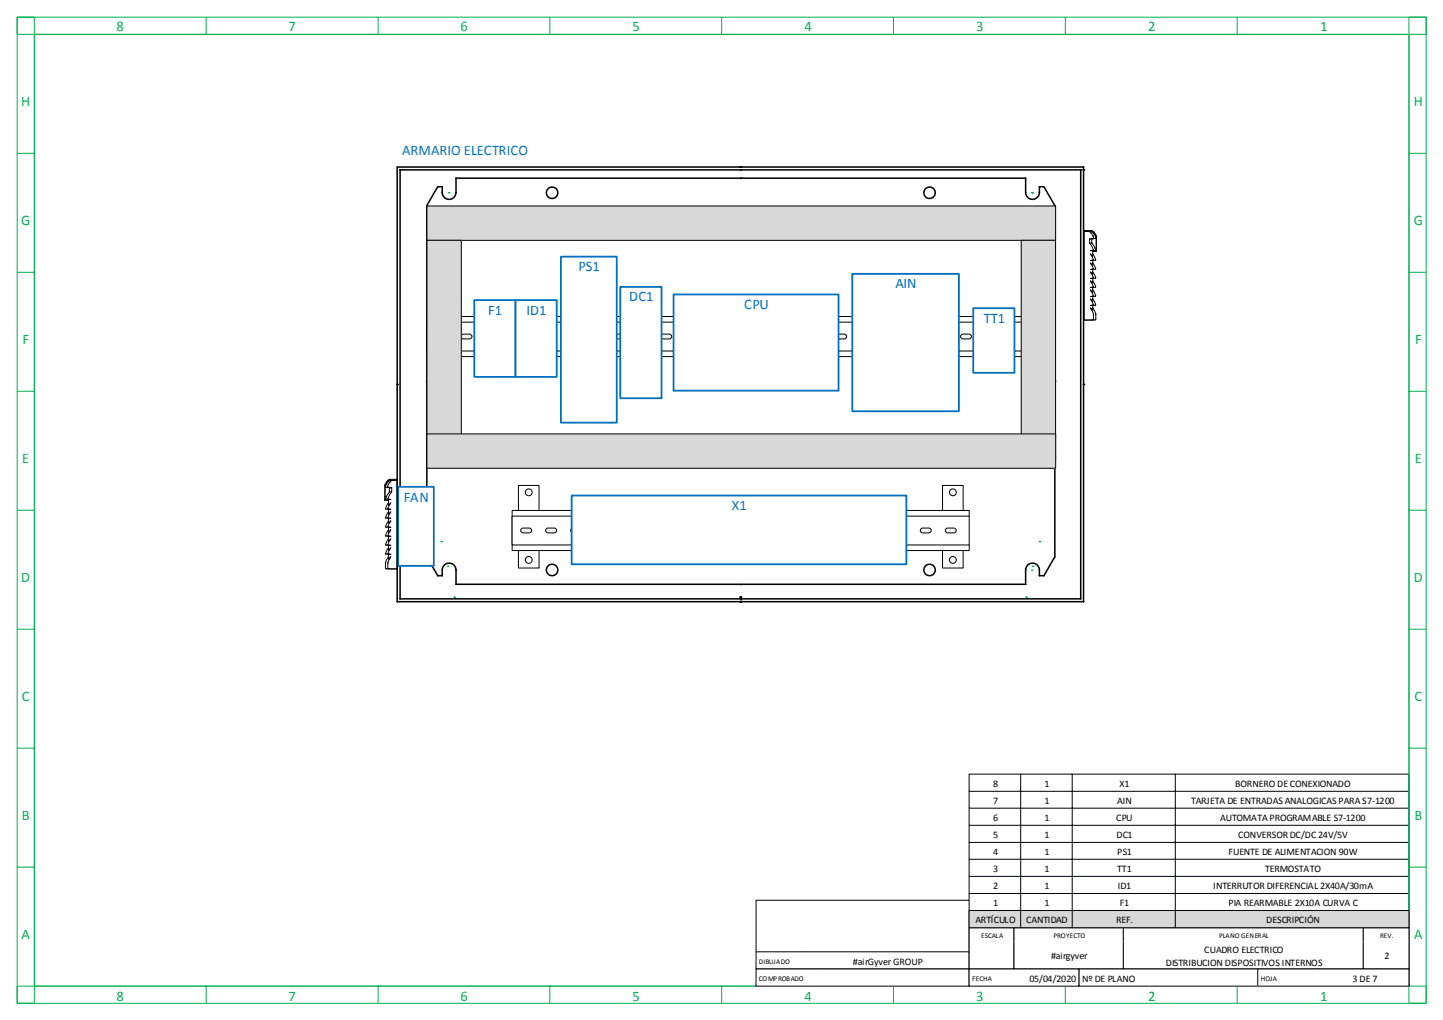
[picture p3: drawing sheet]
<svg xmlns="http://www.w3.org/2000/svg" width="420mm" height="297mm" viewBox="0 0 420 297" stroke-linecap="round" stroke-linejoin="round" font-family="sans-serif">
<path d="M282 260h128v5h-128zM297 260v5M312 260v5M342 260v5" fill="none" stroke="#000" stroke-width=".29"/>
<path d="M282 255h128v5h-128z" fill-rule="evenodd" fill="#fff"/>
<path d="M282 255h128v5h-128zM297 255v5M312 255v5M342 255v5" fill="none" stroke="#000" stroke-width=".29"/>
<path d="M282 250.1h128v5h-128z" fill-rule="evenodd" fill="#fff"/>
<path d="M282 250.1h128v5h-128zM297 250.1v5M312 250.1v5M342 250.1v5" fill="none" stroke="#000" stroke-width=".29"/>
<path d="M282 245.1h128v5h-128z" fill-rule="evenodd" fill="#fff"/>
<path d="M282 245.1h128v5h-128zM297 245.1v5M312 245.1v5M342 245.1v5" fill="none" stroke="#000" stroke-width=".29"/>
<path d="M282 240.2h128v5h-128z" fill-rule="evenodd" fill="#fff"/>
<path d="M282 240.2h128v5h-128zM297 240.2v5M312 240.2v5M342 240.2v5" fill="none" stroke="#000" stroke-width=".29"/>
<path d="M282 235.2h128v5h-128z" fill-rule="evenodd" fill="#fff"/>
<path d="M282 235.2h128v5h-128zM297 235.2v5M312 235.2v5M342 235.2v5" fill="none" stroke="#000" stroke-width=".29"/>
<path d="M282 230.2h128v5h-128z" fill-rule="evenodd" fill="#fff"/>
<path d="M282 230.2h128v5h-128zM297 230.2v5M312 230.2v5M342 230.2v5" fill="none" stroke="#000" stroke-width=".29"/>
<path d="M282 225.3h128v5h-128z" fill-rule="evenodd" fill="#fff"/>
<path d="M282 225.3h128v5h-128zM297 225.3v5M312 225.3v5M342 225.3v5" fill="none" stroke="#000" stroke-width=".29"/>
<g fill="none" stroke="#00b050" stroke-width=".29">
<path d="M5 5h5v287h-5zM5 5h410v5h-410zM10 10h400v277h-400zM60 5v5M110 5v5M160 5v5M210 5v5M260 5v5M310 5v5M360 5v5M410 5h5v287h-5zM5 44.6h5"/>
<path d="M410 44.6h5M5 79.3h5M410 79.3h5M5 113.9h5M410 113.9h5M5 148.5h5M410 148.5h5M5 183.1h5M410 183.1h5M5 217.7h5M410 217.7h5M5 252.4h5"/>
<path d="M410 252.4h5M5 287h410v5h-410zM60 287v5M110 287v5M160 287v5M210 287v5M260 287v5M310 287v5M360 287v5"/>
</g>
<path d="M220 262h62v15h-62z" fill-rule="evenodd" fill="#fff"/>
<path d="M220 262h62v15h-62z" fill="none" stroke="#000" stroke-width=".29"/>
<path d="M220 277h14.2v5h-14.2z" fill-rule="evenodd" fill="#fff"/>
<path d="M234.2 277h-14.2v5h14.2" fill="none" stroke="#000" stroke-width=".29"/>
<path d="M234.2 277h47.8v5h-47.8z" fill-rule="evenodd" fill="#fff"/>
<path d="M234.2 277h47.8v5h-47.8" fill="none" stroke="#000" stroke-width=".29"/>
<path d="M220 282h19v5h-19z" fill-rule="evenodd" fill="#fff"/>
<path d="M239 282h-19v5h19" fill="none" stroke="#000" stroke-width=".29"/>
<path d="M282 270h13.1v4h-13.1z" fill-rule="evenodd" fill="#fff"/>
<path d="M282 274v-4h13.1v4" fill="none" stroke="#000" stroke-width=".29"/>
<path d="M295.1 270h31.8v4h-31.8z" fill-rule="evenodd" fill="#fff"/>
<path d="M295.1 274v-4h31.8v4" fill="none" stroke="#000" stroke-width=".29"/>
<path d="M326.9 270h69.8v4h-69.8z" fill-rule="evenodd" fill="#fff"/>
<path d="M326.9 274v-4h69.8v4" fill="none" stroke="#000" stroke-width=".29"/>
<path d="M396.7 270h13.3v4h-13.3z" fill-rule="evenodd" fill="#fff"/>
<path d="M396.7 274v-4h13.3v4" fill="none" stroke="#000" stroke-width=".29"/>
<path d="M282 274h13.1v8h-13.1z" fill-rule="evenodd" fill="#fff"/>
<path d="M282 274v8h13.1v-8" fill="none" stroke="#000" stroke-width=".29"/>
<path d="M295.1 274h31.8v8h-31.8z" fill-rule="evenodd" fill="#fff"/>
<path d="M295.1 274v8h31.8v-8" fill="none" stroke="#000" stroke-width=".29"/>
<path d="M326.9 274h69.8v8h-69.8z" fill-rule="evenodd" fill="#fff"/>
<path d="M326.9 274v8h69.8v-8" fill="none" stroke="#000" stroke-width=".29"/>
<path d="M396.7 274h13.3v8h-13.3z" fill-rule="evenodd" fill="#fff"/>
<path d="M396.7 274v8h13.3v-8" fill="none" stroke="#000" stroke-width=".29"/>
<path d="M239 282h43v5h-43z" fill-rule="evenodd" fill="#fff"/>
<path d="M239 282h43v5h-43" fill="none" stroke="#000" stroke-width=".29"/>
<path d="M282 282h16.4v5h-16.4z" fill-rule="evenodd" fill="#fff"/>
<path d="M298.4 282h-16.4v5h16.4" fill="none" stroke="#000" stroke-width=".29"/>
<path d="M298.4 282h15.6v5h-15.6z" fill-rule="evenodd" fill="#fff"/>
<path d="M298.4 282h15.6v5h-15.6" fill="none" stroke="#000" stroke-width=".29"/>
<path d="M314 282h52v5h-52z" fill-rule="evenodd" fill="#fff"/>
<path d="M314 282h52v5h-52z" fill="none" stroke="#000" stroke-width=".29"/>
<path d="M366 282h17.9v5h-17.9z" fill-rule="evenodd" fill="#fff"/>
<path d="M383.9 282h-17.9v5h17.9" fill="none" stroke="#000" stroke-width=".29"/>
<path d="M383.9 282h26.1v5h-26.1z" fill-rule="evenodd" fill="#fff"/>
<path d="M383.9 282h26.1v5h-26.1" fill="none" stroke="#000" stroke-width=".29"/>
<path d="M282 265h128v5h-128z" fill-rule="evenodd" fill="#d8d8d8"/>
<path d="M282 265h128v5h-128zM297 265v5M312 265v5M342 265v5" fill="none" stroke="#000" stroke-width=".29"/>
<path d="M116.4 49.4h198.1v124.9h-198.1z" fill="none" stroke="#000" stroke-width=".44"/>
<circle cx="215.5" cy="175.1" r=".22" fill="#0f0"/>
<path d="M215.5 175.1h.1" fill="none" stroke="#0f0" stroke-width=".44"/>
<circle cx="215.5" cy="48.6" r=".22" fill="#0f0"/>
<path d="M215.5 48.6h.1" fill="none" stroke="#0f0" stroke-width=".44"/>
<circle cx="315.3" cy="111.9" r=".22" fill="#0f0"/>
<path d="M315.3 111.9h.1" fill="none" stroke="#0f0" stroke-width=".44"/>
<circle cx="115.6" cy="111.9" r=".22" fill="#0f0"/>
<path d="M115.6 111.9h.1" fill="none" stroke="#0f0" stroke-width=".44"/>
<circle cx="215.5" cy="170.1" r=".22" fill="#0f0"/>
<path d="M215.5 170.1h.1" fill="none" stroke="#0f0" stroke-width=".44"/>
<circle cx="215.5" cy="51.9" r=".22" fill="#0f0"/>
<path d="M215.5 51.9v.1" fill="none" stroke="#0f0" stroke-width=".44"/>
<circle cx="300.3" cy="166" r=".22" fill="#0f0"/>
<path d="M300.3 166h.1" fill="none" stroke="#0f0" stroke-width=".44"/>
<circle cx="300.3" cy="56.1" r=".22" fill="#0f0"/>
<path d="M300.3 56.1h.1" fill="none" stroke="#0f0" stroke-width=".44"/>
<circle cx="306.8" cy="111" r=".22" fill="#0f0"/>
<path d="M306.8 111v.1" fill="none" stroke="#0f0" stroke-width=".44"/>
<circle cx="124.1" cy="111" r=".22" fill="#0f0"/>
<path d="M124.1 111v.1" fill="none" stroke="#0f0" stroke-width=".44"/>
<circle cx="300.3" cy="56.1" r=".22" fill="#0f0"/>
<path d="M300.3 56.1h.1" fill="none" stroke="#0f0" stroke-width=".44"/>
<circle cx="130.6" cy="56.1" r=".22" fill="#0f0"/>
<path d="M130.6 56.1h.1" fill="none" stroke="#0f0" stroke-width=".44"/>
<circle cx="132.2" cy="173.8" r=".22" fill="#0f0"/>
<path d="M132.2 173.8h.1" fill="none" stroke="#0f0" stroke-width=".44"/>
<circle cx="298.7" cy="173.8" r=".22" fill="#0f0"/>
<path d="M298.7 173.8h.1" fill="none" stroke="#0f0" stroke-width=".44"/>
<circle cx="300.5" cy="164.8" r=".22" fill="#0f0"/>
<path d="M300.5 164.8h.1" fill="none" stroke="#0f0" stroke-width=".44"/>
<circle cx="130.4" cy="164.8" r=".22" fill="#0f0"/>
<path d="M130.4 164.8h.1" fill="none" stroke="#0f0" stroke-width=".44"/>
<circle cx="128.4" cy="157.6" r=".22" fill="#0f0"/>
<path d="M128.4 157.6v.1" fill="none" stroke="#0f0" stroke-width=".44"/>
<circle cx="302.5" cy="157.6" r=".22" fill="#0f0"/>
<path d="M302.5 157.6v.1" fill="none" stroke="#0f0" stroke-width=".44"/>
<circle cx="314.5" cy="49.4" r=".22" fill="#0f0"/>
<path d="M314.5 49.4v.1" fill="none" stroke="#0f0" stroke-width=".44"/>
<circle cx="116.4" cy="49.4" r=".22" fill="#0f0"/>
<path d="M116.4 49.4v.1" fill="none" stroke="#0f0" stroke-width=".44"/>
<circle cx="314.5" cy="49.4" r=".22" fill="#0f0"/>
<path d="M314.5 49.4v.1" fill="none" stroke="#0f0" stroke-width=".44"/>
<circle cx="315.3" cy="49.4" r=".22" fill="#0f0"/>
<path d="M315.3 49.4v.1" fill="none" stroke="#0f0" stroke-width=".44"/>
<g fill="#000">
<circle cx="116.4" cy="49.4" r=".22"/>
<circle cx="215.5" cy="49.4" r=".22"/>
<circle cx="215.5" cy="48.6" r=".22"/>
<circle cx="215.6" cy="51.9" r=".22"/>
<circle cx="314.5" cy="49.4" r=".22"/>
<circle cx="315.3" cy="49.4" r=".22"/>
<circle cx="115.6" cy="111.9" r=".22"/>
<circle cx="124.2" cy="111" r=".22"/>
<circle cx="306.9" cy="111" r=".22"/>
<circle cx="315.3" cy="111.9" r=".22"/>
<circle cx="215.5" cy="173.8" r=".22"/>
<circle cx="215.5" cy="175.1" r=".22"/>
<circle cx="215.5" cy="174.3" r=".22"/>
</g>
<g fill="none" stroke="#000" stroke-width=".44">
<path d="M115.6 48.6h199.7v126.5h-199.7zM116.4 49.4v.1M127.4 54.4h1.3a3.9 3.9 0 0 0 .3 2.7 2 2 0 0 0 2.2 .9 2 2 0 0 0 1.5-2v-4.1h165.7v4.1a2 2 0 0 0 2 2 2 2 0 0 0 2.1-2v-1.6h1.3M127.4 54.4l-3.2 5.4v102.3l3.2 5.4M127.4 54.4h.1M215.5 48.6h.1M215.5 49.4v.1M215.6 51.9h.1M303.8 54.4l3.1 5.4v102.3l-3.1 5.4M303.8 54.4h.1M314.5 49.4v.1M127.4 167.5l1.3 .1a3.9 3.9 0 0 1 .3-2.8 2 2 0 0 1 2.2-.8 2 2 0 0 1 1.5 1.9v4.2h165.7v-4.2a2 2 0 0 1 2-2 2 2 0 0 1 2.1 2v1.7l1.3-.1"/>
<path d="M127.4 167.5v.1M215.5 173.8h.1M215.5 174.3h.1M215.5 175.1h.1M303.8 167.5v.1"/>
<circle cx="160.6" cy="56.1" r="1.66"/>
<circle cx="270.5" cy="56.1" r="1.66"/>
<circle cx="160.6" cy="165.9" r="1.66"/>
<circle cx="270.5" cy="165.9" r="1.66"/>
</g>
<path d="M124.2 59.9h183v10h-183z" fill-rule="evenodd" fill="#d8d8d8"/>
<path d="M124.2 59.9h183v10h-183z" fill="none" stroke="#000" stroke-width=".29"/>
<path d="M124.2 92.1h173.3v11.7h-173.3z" fill-rule="evenodd" fill="#fff"/>
<path d="M124.2 92.1h173.3v11.7h-173.3z" fill="none" stroke="#000" stroke-width=".29"/>
<path d="M124.2 93.8h173.3v8.4h-173.3z" fill-rule="evenodd" fill="#fff"/>
<path d="M124.2 93.8h173.3v8.4h-173.3z" fill="none" stroke="#000" stroke-width=".29"/>
<path d="M156.2 97.4l.5-.2h1.7a.71 .71 0 0 1 .7 .7 .71 .71 0 0 1-.7 .8l-2-.1-.4-.7z" fill-rule="evenodd" fill="#f2f2f2"/>
<path d="M156.2 97.4l.5-.2h1.7a.71 .71 0 0 1 .7 .7 .71 .71 0 0 1-.7 .8l-2-.1-.4-.7z" fill="none" stroke="#000" stroke-width=".29"/>
<path d="M163.4 97.4l.5-.2h1.8a.71 .71 0 0 1 .7 .7 .71 .71 0 0 1-.7 .8l-2-.1-.5-.7z" fill-rule="evenodd" fill="#f2f2f2"/>
<path d="M163.4 97.4l.5-.2h1.8a.71 .71 0 0 1 .7 .7 .71 .71 0 0 1-.7 .8l-2-.1-.5-.7z" fill="none" stroke="#000" stroke-width=".29"/>
<path d="M170.7 97.4l.5-.2h1.8a.71 .71 0 0 1 .7 .7 .71 .71 0 0 1-.7 .8l-2.1-.1-.4-.7z" fill-rule="evenodd" fill="#f2f2f2"/>
<path d="M170.7 97.4l.5-.2h1.8a.71 .71 0 0 1 .7 .7 .71 .71 0 0 1-.7 .8l-2.1-.1-.4-.7z" fill="none" stroke="#000" stroke-width=".29"/>
<path d="M178 97.4l.5-.2h1.7a.71 .71 0 0 1 .7 .7 .71 .71 0 0 1-.7 .8l-2-.1-.4-.7z" fill-rule="evenodd" fill="#f2f2f2"/>
<path d="M178 97.4l.5-.2h1.7a.71 .71 0 0 1 .7 .7 .71 .71 0 0 1-.7 .8l-2-.1-.4-.7z" fill="none" stroke="#000" stroke-width=".29"/>
<path d="M185.2 97.4l.5-.2h1.8a.71 .71 0 0 1 .7 .7 .71 .71 0 0 1-.7 .8l-2-.1-.5-.7z" fill-rule="evenodd" fill="#f2f2f2"/>
<path d="M185.2 97.4l.5-.2h1.8a.71 .71 0 0 1 .7 .7 .71 .71 0 0 1-.7 .8l-2-.1-.5-.7z" fill="none" stroke="#000" stroke-width=".29"/>
<path d="M192.5 97.4l.5-.2h1.8a.71 .71 0 0 1 .7 .7 .71 .71 0 0 1-.7 .8l-2.1-.1-.4-.7z" fill-rule="evenodd" fill="#f2f2f2"/>
<path d="M192.5 97.4l.5-.2h1.8a.71 .71 0 0 1 .7 .7 .71 .71 0 0 1-.7 .8l-2.1-.1-.4-.7z" fill="none" stroke="#000" stroke-width=".29"/>
<path d="M127.1 97.4l.5-.2h1.8a.71 .71 0 0 1 .7 .7 .71 .71 0 0 1-.7 .8l-2.1-.1-.4-.7z" fill-rule="evenodd" fill="#f2f2f2"/>
<path d="M127.1 97.4l.5-.2h1.8a.71 .71 0 0 1 .7 .7 .71 .71 0 0 1-.7 .8l-2.1-.1-.4-.7z" fill="none" stroke="#000" stroke-width=".29"/>
<path d="M134.4 97.4l.5-.2h1.7a.71 .71 0 0 1 .7 .7 .71 .71 0 0 1-.7 .8l-2-.1-.4-.7z" fill-rule="evenodd" fill="#f2f2f2"/>
<path d="M134.4 97.4l.5-.2h1.7a.71 .71 0 0 1 .7 .7 .71 .71 0 0 1-.7 .8l-2-.1-.4-.7z" fill="none" stroke="#000" stroke-width=".29"/>
<path d="M141.6 97.4l.5-.2h1.8a.71 .71 0 0 1 .7 .7 .71 .71 0 0 1-.7 .8l-2-.1-.5-.7z" fill-rule="evenodd" fill="#f2f2f2"/>
<path d="M141.6 97.4l.5-.2h1.8a.71 .71 0 0 1 .7 .7 .71 .71 0 0 1-.7 .8l-2-.1-.5-.7z" fill="none" stroke="#000" stroke-width=".29"/>
<path d="M148.9 97.4l.5-.2h1.8a.71 .71 0 0 1 .7 .7 .71 .71 0 0 1-.7 .8l-2.1-.1-.4-.7z" fill-rule="evenodd" fill="#f2f2f2"/>
<path d="M148.9 97.4l.5-.2h1.8a.71 .71 0 0 1 .7 .7 .71 .71 0 0 1-.7 .8l-2.1-.1-.4-.7z" fill="none" stroke="#000" stroke-width=".29"/>
<path d="M199.8 97.4l.5-.2h1.7a.71 .71 0 0 1 .7 .7 .71 .71 0 0 1-.7 .8l-2-.1-.4-.7z" fill-rule="evenodd" fill="#f2f2f2"/>
<path d="M199.8 97.4l.5-.2h1.7a.71 .71 0 0 1 .7 .7 .71 .71 0 0 1-.7 .8l-2-.1-.4-.7z" fill="none" stroke="#000" stroke-width=".29"/>
<path d="M207 97.4l.5-.2h1.8a.71 .71 0 0 1 .7 .7 .71 .71 0 0 1-.7 .8l-2-.1-.5-.7z" fill-rule="evenodd" fill="#f2f2f2"/>
<path d="M207 97.4l.5-.2h1.8a.71 .71 0 0 1 .7 .7 .71 .71 0 0 1-.7 .8l-2-.1-.5-.7z" fill="none" stroke="#000" stroke-width=".29"/>
<path d="M214.3 97.4l.5-.2h1.8a.71 .71 0 0 1 .7 .7 .71 .71 0 0 1-.7 .8l-2.1-.1-.4-.7z" fill-rule="evenodd" fill="#f2f2f2"/>
<path d="M214.3 97.4l.5-.2h1.8a.71 .71 0 0 1 .7 .7 .71 .71 0 0 1-.7 .8l-2.1-.1-.4-.7z" fill="none" stroke="#000" stroke-width=".29"/>
<path d="M221.6 97.4l.5-.2h1.7a.71 .71 0 0 1 .7 .7 .71 .71 0 0 1-.7 .8l-2-.1-.4-.7z" fill-rule="evenodd" fill="#f2f2f2"/>
<path d="M221.6 97.4l.5-.2h1.7a.71 .71 0 0 1 .7 .7 .71 .71 0 0 1-.7 .8l-2-.1-.4-.7z" fill="none" stroke="#000" stroke-width=".29"/>
<path d="M228.8 97.4l.5-.2h1.8a.71 .71 0 0 1 .7 .7 .71 .71 0 0 1-.7 .8l-2-.1-.5-.7z" fill-rule="evenodd" fill="#f2f2f2"/>
<path d="M228.8 97.4l.5-.2h1.8a.71 .71 0 0 1 .7 .7 .71 .71 0 0 1-.7 .8l-2-.1-.5-.7z" fill="none" stroke="#000" stroke-width=".29"/>
<path d="M236.1 97.4l.5-.2h1.8a.71 .71 0 0 1 .7 .7 .71 .71 0 0 1-.7 .8l-2.1-.1-.4-.7z" fill-rule="evenodd" fill="#f2f2f2"/>
<path d="M236.1 97.4l.5-.2h1.8a.71 .71 0 0 1 .7 .7 .71 .71 0 0 1-.7 .8l-2.1-.1-.4-.7z" fill="none" stroke="#000" stroke-width=".29"/>
<path d="M243.4 97.4l.5-.2h1.7a.71 .71 0 0 1 .8 .7 .71 .71 0 0 1-.8 .8l-2-.1-.4-.7z" fill-rule="evenodd" fill="#f2f2f2"/>
<path d="M243.4 97.4l.5-.2h1.7a.71 .71 0 0 1 .8 .7 .71 .71 0 0 1-.8 .8l-2-.1-.4-.7z" fill="none" stroke="#000" stroke-width=".29"/>
<path d="M250.6 97.4l.5-.2h1.8a.71 .71 0 0 1 .7 .7 .71 .71 0 0 1-.7 .8l-2-.1-.5-.7z" fill-rule="evenodd" fill="#f2f2f2"/>
<path d="M250.6 97.4l.5-.2h1.8a.71 .71 0 0 1 .7 .7 .71 .71 0 0 1-.7 .8l-2-.1-.5-.7z" fill="none" stroke="#000" stroke-width=".29"/>
<path d="M257.9 97.4l.5-.2h1.8a.71 .71 0 0 1 .7 .7 .71 .71 0 0 1-.7 .8l-2.1-.1-.4-.7z" fill-rule="evenodd" fill="#f2f2f2"/>
<path d="M257.9 97.4l.5-.2h1.8a.71 .71 0 0 1 .7 .7 .71 .71 0 0 1-.7 .8l-2.1-.1-.4-.7z" fill="none" stroke="#000" stroke-width=".29"/>
<path d="M272.5 97.4l.5-.2h1.7a.71 .71 0 0 1 .7 .7 .71 .71 0 0 1-.7 .8l-2-.1-.5-.7z" fill-rule="evenodd" fill="#f2f2f2"/>
<path d="M272.5 97.4l.5-.2h1.7a.71 .71 0 0 1 .7 .7 .71 .71 0 0 1-.7 .8l-2-.1-.5-.7z" fill="none" stroke="#000" stroke-width=".29"/>
<path d="M279.7 97.4l.5-.2h1.8a.71 .71 0 0 1 .7 .7 .71 .71 0 0 1-.7 .8l-2.1-.1-.4-.7z" fill-rule="evenodd" fill="#f2f2f2"/>
<path d="M279.7 97.4l.5-.2h1.8a.71 .71 0 0 1 .7 .7 .71 .71 0 0 1-.7 .8l-2.1-.1-.4-.7z" fill="none" stroke="#000" stroke-width=".29"/>
<path d="M287 97.4l.5-.2h1.7a.71 .71 0 0 1 .8 .7 .71 .71 0 0 1-.8 .8l-2-.1-.4-.7z" fill-rule="evenodd" fill="#f2f2f2"/>
<path d="M287 97.4l.5-.2h1.7a.71 .71 0 0 1 .8 .7 .71 .71 0 0 1-.8 .8l-2-.1-.4-.7z" fill="none" stroke="#000" stroke-width=".29"/>
<path d="M301.5 97.4l.5-.2h1.8a.71 .71 0 0 1 .7 .7 .71 .71 0 0 1-.7 .8l-2.1-.1-.4-.7z" fill-rule="evenodd" fill="#f2f2f2"/>
<path d="M301.5 97.4l.5-.2h1.8a.71 .71 0 0 1 .7 .7 .71 .71 0 0 1-.7 .8l-2.1-.1-.4-.7z" fill="none" stroke="#000" stroke-width=".29"/>
<path d="M124.2 69.9h10v64.7h-10z" fill-rule="evenodd" fill="#d8d8d8"/>
<path d="M124.2 69.9h10v64.7h-10z" fill="none" stroke="#000" stroke-width=".29"/>
<path d="M297.2 69.9h10v64.7h-10z" fill-rule="evenodd" fill="#d8d8d8"/>
<path d="M297.2 69.9h10v64.7h-10z" fill="none" stroke="#000" stroke-width=".29"/>
<path d="M124.2 126.3h183v10h-183z" fill-rule="evenodd" fill="#d8d8d8"/>
<path d="M124.2 126.3h183v10h-183z" fill="none" stroke="#000" stroke-width=".29"/>
<path d="M248 79.7h31v40h-31z" fill-rule="evenodd" fill="#fff"/>
<path d="M248 79.7h31v40h-31z" fill="none" stroke="#0070c0" stroke-width=".53"/>
<path d="M196 85.7h48v28h-48z" fill-rule="evenodd" fill="#fff"/>
<path d="M196 85.7h48v28h-48z" fill="none" stroke="#0070c0" stroke-width=".53"/>
<path d="M274.3 141.3h6v24h-6z" fill-rule="evenodd" fill="#fff"/>
<path d="M274.3 141.3h6v24h-6z" fill="none" stroke="#000" stroke-width=".29"/>
<path d="M274.3 150h6v10h-6z" fill-rule="evenodd" fill="#fff"/>
<path d="M274.3 150h6v10h-6z" fill="none" stroke="#000" stroke-width=".29"/>
<circle cx="277.3" cy="143.3" r="1" fill="#fff"/>
<circle cx="277.3" cy="143.3" r="1" fill="none" stroke="#000" stroke-width=".29"/>
<circle cx="277.3" cy="163" r="1" fill="#fff"/>
<circle cx="277.3" cy="163" r="1" fill="none" stroke="#000" stroke-width=".29"/>
<path d="M150.9 141.3h6v24h-6z" fill-rule="evenodd" fill="#fff"/>
<path d="M150.9 141.3h6v24h-6z" fill="none" stroke="#000" stroke-width=".29"/>
<path d="M150.9 150h6v10h-6z" fill-rule="evenodd" fill="#fff"/>
<path d="M150.9 150h6v10h-6z" fill="none" stroke="#000" stroke-width=".29"/>
<circle cx="153.9" cy="143.3" r="1" fill="#fff"/>
<circle cx="153.9" cy="143.3" r="1" fill="none" stroke="#000" stroke-width=".29"/>
<circle cx="153.9" cy="163" r="1" fill="#fff"/>
<circle cx="153.9" cy="163" r="1" fill="none" stroke="#000" stroke-width=".29"/>
<path d="M149 148.6h133v11.6h-133z" fill-rule="evenodd" fill="#fff"/>
<path d="M149 148.6h133v11.6h-133z" fill="none" stroke="#000" stroke-width=".29"/>
<path d="M149 150.2h133v8.4h-133z" fill-rule="evenodd" fill="#fff"/>
<path d="M149 150.2h133v8.4h-133z" fill="none" stroke="#000" stroke-width=".29"/>
<path d="M151.7 153.9l.5-.2h1.8a.71 .71 0 0 1 .7 .7 .71 .71 0 0 1-.7 .7l-2.1-.1-.4-.6z" fill-rule="evenodd" fill="#f2f2f2"/>
<path d="M151.7 153.9l.5-.2h1.8a.71 .71 0 0 1 .7 .7 .71 .71 0 0 1-.7 .7l-2.1-.1-.4-.6z" fill="none" stroke="#000" stroke-width=".29"/>
<path d="M159 153.9l.5-.2h1.7a.71 .71 0 0 1 .8 .7 .71 .71 0 0 1-.8 .7l-2-.1-.4-.6z" fill-rule="evenodd" fill="#f2f2f2"/>
<path d="M159 153.9l.5-.2h1.7a.71 .71 0 0 1 .8 .7 .71 .71 0 0 1-.8 .7l-2-.1-.4-.6z" fill="none" stroke="#000" stroke-width=".29"/>
<path d="M166.3 153.9l.5-.2h1.7a.71 .71 0 0 1 .7 .7 .71 .71 0 0 1-.7 .7l-2-.1-.5-.6z" fill-rule="evenodd" fill="#f2f2f2"/>
<path d="M166.3 153.9l.5-.2h1.7a.71 .71 0 0 1 .7 .7 .71 .71 0 0 1-.7 .7l-2-.1-.5-.6z" fill="none" stroke="#000" stroke-width=".29"/>
<path d="M173.5 153.9l.5-.2h1.8a.71 .71 0 0 1 .7 .7 .71 .71 0 0 1-.7 .7l-2.1-.1-.4-.6z" fill-rule="evenodd" fill="#f2f2f2"/>
<path d="M173.5 153.9l.5-.2h1.8a.71 .71 0 0 1 .7 .7 .71 .71 0 0 1-.7 .7l-2.1-.1-.4-.6z" fill="none" stroke="#000" stroke-width=".29"/>
<path d="M180.8 153.9l.5-.2h1.7a.71 .71 0 0 1 .8 .7 .71 .71 0 0 1-.8 .7l-2-.1-.4-.6z" fill-rule="evenodd" fill="#f2f2f2"/>
<path d="M180.8 153.9l.5-.2h1.7a.71 .71 0 0 1 .8 .7 .71 .71 0 0 1-.8 .7l-2-.1-.4-.6z" fill="none" stroke="#000" stroke-width=".29"/>
<path d="M188.1 153.9l.5-.2h1.7a.71 .71 0 0 1 .7 .7 .71 .71 0 0 1-.7 .7l-2-.1-.4-.6z" fill-rule="evenodd" fill="#f2f2f2"/>
<path d="M188.1 153.9l.5-.2h1.7a.71 .71 0 0 1 .7 .7 .71 .71 0 0 1-.7 .7l-2-.1-.4-.6z" fill="none" stroke="#000" stroke-width=".29"/>
<path d="M195.3 153.9l.5-.2h1.8a.71 .71 0 0 1 .7 .7 .71 .71 0 0 1-.7 .7l-2.1-.1-.4-.6z" fill-rule="evenodd" fill="#f2f2f2"/>
<path d="M195.3 153.9l.5-.2h1.8a.71 .71 0 0 1 .7 .7 .71 .71 0 0 1-.7 .7l-2.1-.1-.4-.6z" fill="none" stroke="#000" stroke-width=".29"/>
<path d="M202.6 153.9l.5-.2h1.8a.71 .71 0 0 1 .7 .7 .71 .71 0 0 1-.7 .7l-2.1-.1-.4-.6z" fill-rule="evenodd" fill="#f2f2f2"/>
<path d="M202.6 153.9l.5-.2h1.8a.71 .71 0 0 1 .7 .7 .71 .71 0 0 1-.7 .7l-2.1-.1-.4-.6z" fill="none" stroke="#000" stroke-width=".29"/>
<path d="M209.9 153.9l.5-.2h1.7a.71 .71 0 0 1 .7 .7 .71 .71 0 0 1-.7 .7l-2-.1-.4-.6z" fill-rule="evenodd" fill="#f2f2f2"/>
<path d="M209.9 153.9l.5-.2h1.7a.71 .71 0 0 1 .7 .7 .71 .71 0 0 1-.7 .7l-2-.1-.4-.6z" fill="none" stroke="#000" stroke-width=".29"/>
<path d="M217.1 153.9l.5-.2h1.8a.71 .71 0 0 1 .7 .7 .71 .71 0 0 1-.7 .7l-2-.1-.5-.6z" fill-rule="evenodd" fill="#f2f2f2"/>
<path d="M217.1 153.9l.5-.2h1.8a.71 .71 0 0 1 .7 .7 .71 .71 0 0 1-.7 .7l-2-.1-.5-.6z" fill="none" stroke="#000" stroke-width=".29"/>
<path d="M224.4 153.9l.5-.2h1.8a.71 .71 0 0 1 .7 .7 .71 .71 0 0 1-.7 .7l-2.1-.1-.4-.6z" fill-rule="evenodd" fill="#f2f2f2"/>
<path d="M224.4 153.9l.5-.2h1.8a.71 .71 0 0 1 .7 .7 .71 .71 0 0 1-.7 .7l-2.1-.1-.4-.6z" fill="none" stroke="#000" stroke-width=".29"/>
<path d="M231.7 153.9l.5-.2h1.7a.71 .71 0 0 1 .7 .7 .71 .71 0 0 1-.7 .7l-2-.1-.4-.6z" fill-rule="evenodd" fill="#f2f2f2"/>
<path d="M231.7 153.9l.5-.2h1.7a.71 .71 0 0 1 .7 .7 .71 .71 0 0 1-.7 .7l-2-.1-.4-.6z" fill="none" stroke="#000" stroke-width=".29"/>
<path d="M238.9 153.9l.5-.2h1.8a.71 .71 0 0 1 .7 .7 .71 .71 0 0 1-.7 .7l-2-.1-.5-.6z" fill-rule="evenodd" fill="#f2f2f2"/>
<path d="M238.9 153.9l.5-.2h1.8a.71 .71 0 0 1 .7 .7 .71 .71 0 0 1-.7 .7l-2-.1-.5-.6z" fill="none" stroke="#000" stroke-width=".29"/>
<path d="M246.2 153.9l.5-.2h1.8a.71 .71 0 0 1 .7 .7 .71 .71 0 0 1-.7 .7l-2.1-.1-.4-.6z" fill-rule="evenodd" fill="#f2f2f2"/>
<path d="M246.2 153.9l.5-.2h1.8a.71 .71 0 0 1 .7 .7 .71 .71 0 0 1-.7 .7l-2.1-.1-.4-.6z" fill="none" stroke="#000" stroke-width=".29"/>
<path d="M253.5 153.9l.5-.2h1.7a.71 .71 0 0 1 .7 .7 .71 .71 0 0 1-.7 .7l-2-.1-.4-.6z" fill-rule="evenodd" fill="#f2f2f2"/>
<path d="M253.5 153.9l.5-.2h1.7a.71 .71 0 0 1 .7 .7 .71 .71 0 0 1-.7 .7l-2-.1-.4-.6z" fill="none" stroke="#000" stroke-width=".29"/>
<path d="M260.7 153.9l.5-.2h1.8a.71 .71 0 0 1 .7 .7 .71 .71 0 0 1-.7 .7l-2-.1-.5-.6z" fill-rule="evenodd" fill="#f2f2f2"/>
<path d="M260.7 153.9l.5-.2h1.8a.71 .71 0 0 1 .7 .7 .71 .71 0 0 1-.7 .7l-2-.1-.5-.6z" fill="none" stroke="#000" stroke-width=".29"/>
<path d="M268 153.9l.5-.2h1.8a.71 .71 0 0 1 .7 .7 .71 .71 0 0 1-.7 .7l-2.1-.1-.4-.6z" fill-rule="evenodd" fill="#f2f2f2"/>
<path d="M268 153.9l.5-.2h1.8a.71 .71 0 0 1 .7 .7 .71 .71 0 0 1-.7 .7l-2.1-.1-.4-.6z" fill="none" stroke="#000" stroke-width=".29"/>
<path d="M275.3 153.9l.5-.2h1.7a.71 .71 0 0 1 .7 .7 .71 .71 0 0 1-.7 .7l-2-.1-.4-.6z" fill-rule="evenodd" fill="#f2f2f2"/>
<path d="M275.3 153.9l.5-.2h1.7a.71 .71 0 0 1 .7 .7 .71 .71 0 0 1-.7 .7l-2-.1-.4-.6z" fill="none" stroke="#000" stroke-width=".29"/>
<path d="M166.3 144.2h97.4v20h-97.4z" fill-rule="evenodd" fill="#fff"/>
<path d="M166.3 144.2h97.4v20h-97.4z" fill="none" stroke="#0070c0" stroke-width=".53"/>
<path d="M163.2 74.7h16.3v48.3h-16.3z" fill-rule="evenodd" fill="#fff"/>
<path d="M163.2 74.7h16.3v48.3h-16.3z" fill="none" stroke="#0070c0" stroke-width=".53"/>
<path d="M138 87.3h12v22.4h-12z" fill-rule="evenodd" fill="#fff"/>
<path d="M138 87.3h12v22.4h-12z" fill="none" stroke="#0070c0" stroke-width=".53"/>
<g fill="none" stroke="#000" stroke-width=".29">
<path d="M315.5 67.3l1.3 .1 .7 .4M315.5 67.3l1.7 .1M317 70.7l1.1 2M317 69.6h.7M317 69.6v1.1M317 70.7h.7M317.2 67.4l.9 .4M317.2 67.4h.1M317.3 76.6l.2 .2M317.3 76.6l.8 1.6M317.3 79.2l.2 .3M317.3 79.2l.8 1.6"/>
<path d="M317.3 73.9l.2 .3M317.3 73.9l.8 1.7M317.3 73h.1M317.3 73.9h.1M317.3 75.8h.1M317.3 76.6h.1M317.3 78.4h.1M317.3 79.2h.1M317.5 67.1l.7 .4M317.5 67.8l.5 .8M317.5 67.8h.1M317.5 72.9h.5v1.7l-.5-.4"/>
<path d="M317.5 72.9h.1M317.5 74.2h.1M317.5 75.8h.1M317.5 76.8h.1M317.5 78.4h.1M317.5 79.5h.1M317.5 78.4h-.2M317.5 75.8h-.2M317.5 72.9l-.2 .1M317.5 67.1l.8 .4M317.5 67.1h-2v26.1l3.1-.1M317.5 67.1h.1"/>
<path d="M317.7 69.6h.1M317.7 69.6v1.1M317.7 70.7l.9 1.4M317.7 70.7h.1M318 79.1l.8 1.7M318 76.5l.8 1.7M318 73.9l.8 1.7M318 75.8v1.4l-.5-.4M318 75.8h-.5M318 78.4v1.4l-.5-.3M318 78.4h-.5M318 73.2h1"/>
<path d="M318 68.6l.1 .8M318 68.6h.1M318 78.3l-.7 .1M318 72.9h.1M318 75.7h.1M318 78.3h.1M318 75.7l-.7 .1M318 72.9l-.7 .1M318.1 69.4h.1M318.1 69.4l-1.1 .2M318.1 67.8l.6 .8M318.1 67.8h.1"/>
<path d="M318.1 72.7l-.1 .2M318.1 75.6l-.1 .1M318.1 78.2l-.1 .1M318.1 72.7h.1M318.1 75.6h.1M318.1 78.2h.1M318.2 67.5l.6 .9M318.2 67.5h.1M318.3 67.5l.6 .9M318.3 67.5h.1M318.6 72.1l.2 .5M318.6 72.1v.1"/>
<path d="M318.7 68.6l.1 .7M318.7 68.6h.1M318.7 75.7l-.7 .1M318.7 75.7h.1M318.7 78.3h.1M318.7 78.3l-.7 .1M318.8 72.6v.1M318.8 72.6h.1M318.8 72.7l-.8 .3M318.8 72.7h.1M318.8 69.3l-1.1 .3M318.8 69.3h.1"/>
<path d="M318.8 75.6l-.1 .1M318.8 78.2l-.1 .1M318.8 75.6h.1M318.8 78.2h.1M318.8 68.4l.2 .6M318.8 68.4h.1M318.9 68.4l.1 .6M319 69v4.2M317.3 81.8l.2 .3M317.3 81.8l.8 1.6M317.3 84.4l.8 1.7M317.3 87l.2 .3"/>
<path d="M317.3 87l.8 1.7M317.3 89.6l.2 .3M317.3 89.6l.9 1.8M317.3 84.4l.2 .3M317.3 81.1h.1M317.3 81.8h.1M317.3 83.7h.1M317.3 84.4h.1M317.3 86.3h.1M317.3 87h.1M317.3 88.9h.1M317.3 89.6h.1"/>
<path d="M317.5 81h.1M317.5 82.1h.1M317.5 83.6v.1M317.5 84.7h.1M317.5 86.3h.1M317.5 87.3h.1M317.5 88.9h.1M317.5 89.9h.1M317.5 81l-.2 .1M317.5 86.3h-.2M317.5 83.6l-.2 .1M317.5 88.9h-.2"/>
<path d="M318 93.1h.1M318 87l.8 1.7M318 81.7l.8 1.7M318 84.4l.8 1.7M318 89.6l.9 1.8M318 81v1.5l-.5-.4M318 81h-.5M318 83.6v1.5l-.5-.4M318 83.6h-.5M318 86.3v1.4l-.5-.4M318 86.3h-.5M318 88.9v1.4l-.5-.4"/>
<path d="M318 88.9h-.5M318 81h.1M318 83.6h.1M318 86.2h.1M318 88.8h.1M318 81l-.7 .1M318 83.6l-.7 .1M318 86.2l-.7 .1M318 88.8l-.7 .1M318.1 80.8l-.1 .2M318.1 83.4l-.1 .2M318.1 86.1l-.1 .1"/>
<path d="M318.1 88.7l-.1 .1M318.1 80.8h.1M318.1 83.4h.1M318.1 86.1h.1M318.1 88.7h.1M318.2 91.4h.1M318.2 91.4v1.5l-.2 .2M318.6 93.1h.1M318.7 81h.1M318.7 83.6h.1M318.7 86.2h.1M318.7 88.8h.1"/>
<path d="M318.7 88.8l-.7 .1M318.7 83.6l-.7 .1M318.7 81l-.7 .1M318.7 86.2l-.7 .1M318.8 80.8l-.1 .2M318.8 83.4l-.1 .2M318.8 86.1l-.1 .1M318.8 88.7l-.1 .1M318.8 80.8h.1M318.8 83.4h.1M318.8 86.1h.1M318.8 88.7h.1"/>
<path d="M318.9 91.4v1.5l-.3 .2M318.9 91.4h.1"/>
</g>
<path d="M150 87.3h12v22.4h-12z" fill-rule="evenodd" fill="#fff"/>
<path d="M150 87.3h12v22.4h-12z" fill="none" stroke="#0070c0" stroke-width=".53"/>
<path d="M180.5 83.5h12v32.4h-12z" fill-rule="evenodd" fill="#fff"/>
<path d="M180.5 83.5h12v32.4h-12z" fill="none" stroke="#0070c0" stroke-width=".53"/>
<path d="M283.2 89.7h12v18.8h-12z" fill-rule="evenodd" fill="#fff"/>
<path d="M283.2 89.7h12v18.8h-12z" fill="none" stroke="#0070c0" stroke-width=".53"/>
<path d="M115.8 141.7h10.4v23h-10.4z" fill-rule="evenodd" fill="#fff"/>
<path d="M115.8 141.7h10.4v23h-10.4z" fill="none" stroke="#0070c0" stroke-width=".53"/>
<g fill="none" stroke="#000" stroke-width=".29">
<path d="M112.8 139.9l-.7 1M112.8 139.9l.7-.4h2v26.1l-3.1-.1M112.8 139.9h.1M112.8 139.9l-.6 1M113.5 139.5l-.7 .4M113.8 139.8l-.9 .4M113.8 139.8h.1M114.5 139.8l-1 .4M115.5 139.7l-1.7 .1M112 145.6h1.1M112 141.4v4.2M112.1 141.4l-.1 4.2"/>
<path d="M112.1 140.9l-.1 .5M112.1 140.9h.1M112.2 140.9l-.1 .5M112.2 153.2l.1 .2M112.2 148l.1 .2M112.2 155.9l.1 .1M112.2 150.6l.1 .2M112.2 158.5l.1 .1M112.2 148h.1M112.2 150.6h.1M112.2 153.2h.1M112.2 155.9h.1"/>
<path d="M112.2 158.5h.1M112.2 141.7l1.1 .3M112.2 141.7h.1M112.2 145.2l.9 .2M112.2 145.2h.1M112.3 145l-.1 .2M112.3 145h.1M112.3 148.2h.8M112.3 148.2h.1M112.3 150.8h.1M112.3 153.4h.1M112.3 156h.1"/>
<path d="M112.3 158.6h.1M112.3 156l.8 .1M112.3 150.8l.8 .1M112.3 153.4l.8 .1M112.3 158.6l.8 .1M112.3 141.1l-.1 .6M112.3 141.1h.1M112.4 144.6l-.1 .4M112.4 144.6h.1M112.9 145.2l.1 .1M112.9 148l.1 .2M112.9 150.6l.1 .2"/>
<path d="M112.9 153.2l.1 .2M112.9 155.9l.1 .1M112.9 158.5l.1 .1M112.9 145.2h.1M112.9 148h.1M112.9 150.6h.1M112.9 153.2h.1M112.9 155.9h.1M112.9 158.5h.1M112.9 140.2l-.6 .9M112.9 140.2h.1M112.9 141.9h.1"/>
<path d="M112.9 141.9l1.1 .1M113 150.8l.7 .1M113 145.3h.1M113 148.2h.1M113 150.8h.1M113 153.4h.1M113 156h.1M113 158.6h.1M113 153.4l.7 .1M113 156l.7 .1M113 158.6l.7 .1M113 148.2h.7"/>
<path d="M113 145.3l.7 .1M113 141.1l-.1 .8M113 141.1h.1M113.1 151.5l-.9 1.7M113.1 159.4l-.9 1.7M113.1 148.9l-.9 1.7M113.1 154.2l-.9 1.7M113.1 156.8l-.9 1.7M113.1 146.3l-.9 1.7M113.3 143.2l-.9 1.4M113.3 143.2h.1M113.3 143.2h.7"/>
<path d="M113.3 142h.1M113.3 142v1.2M113.3 142h.7M113.5 153.5l-.4-.1v1.5l.4-.4M113.5 148.2h-.4v1.4l.4-.3M113.5 150.8h-.4v1.5l.4-.4M113.5 156.1l-.4-.1v1.5l.4-.4M113.5 158.7h-.4v1.4l.4-.4M113.5 146.6l-.4 .4M113.5 145.4l-.4-.1v1.7M113.5 145.4h.1M113.5 146.6h.1"/>
<path d="M113.5 148.2h.1M113.5 149.3h.1M113.5 150.8h.1M113.5 151.9h.1M113.5 153.5h.1M113.5 154.5h.1M113.5 156.1h.1M113.5 157.1h.1M113.5 158.7h.1M113.5 159.7h.1M113.5 150.8l.2 .1M113.5 153.5h.2"/>
<path d="M113.5 158.7h.2M113.5 148.2h.2M113.5 156.1h.2M113.5 145.4h.2M113.5 140.2l-.5 .9M113.5 140.2h.1M113.7 154.2l-.2 .3M113.7 154.2l-.8 1.7M113.7 149l-.2 .3M113.7 149l-.8 1.6M113.7 156.9l-.8 1.6M113.7 151.6l-.2 .3"/>
<path d="M113.7 151.6l-.8 1.6M113.7 159.5l-.2 .2M113.7 159.5l-.8 1.6M113.7 146.4l-.2 .2M113.7 146.4l-.8 1.6M113.7 156.9l-.2 .2M113.7 145.4h.1M113.7 146.4h.1M113.7 148.2h.1M113.7 149h.1M113.7 150.9h.1M113.7 151.6h.1"/>
<path d="M113.7 153.5h.1M113.7 154.2h.1M113.7 156.1h.1M113.7 156.9h.1M113.7 158.7h.1M113.7 159.5h.1M114 143.2l-1.1 2M114 142v1.2M112.2 163.8v1.6l.2 .1M112.2 163.8v.1M112.2 161.1l.1 .1M112.2 161.1h.1"/>
<path d="M112.3 161.2h.1M112.3 161.2l.8 .1M112.4 165.5v.1M112.8 163.8v.1M112.8 163.8v1.6l.3 .1M112.9 161.1l.1 .1M112.9 161.1h.1M113 161.2h.1M113 161.2l.7 .1M113.1 162l-.9 1.8M113.1 165.5v.1M113.5 161.3h-.4v1.4l.4-.4"/>
<path d="M113.5 161.3h.1M113.5 162.3h.1M113.5 161.3h.2M113.7 162.1l-.2 .2M113.7 162.1l-.9 1.7M113.7 161.3h.1M113.7 162.1h.1"/>
</g>
<g font-size="4.2" fill="#00b050">
<text x="33.9" y="9">8</text>
<text x="84" y="9">7</text>
<text x="134" y="9">6</text>
<text x="184" y="9">5</text>
<text x="234.1" y="9">4</text>
<text x="284.1" y="9">3</text>
<text x="334.1" y="9">2</text>
<text x="384.2" y="9">1</text>
<text x="6.2" y="30.8">H</text>
<text x="411.4" y="30.8">H</text>
<text x="6.2" y="65.5">G</text>
<text x="411.4" y="65.5">G</text>
<text x="6.5" y="100.1">F</text>
<text x="411.8" y="100.1">F</text>
<text x="6.5" y="134.8">E</text>
<text x="411.7" y="134.8">E</text>
<text x="6.2" y="169.5">D</text>
<text x="411.5" y="169.5">D</text>
<text x="6.4" y="204.1">C</text>
<text x="411.6" y="204.1">C</text>
<text x="6.3" y="238.8">B</text>
<text x="411.6" y="238.8">B</text>
<text x="6.3" y="273.4">A</text>
<text x="411.5" y="273.4">A</text>
<text x="33.9" y="291.2">8</text>
<text x="84" y="291.2">7</text>
<text x="134" y="291.2">6</text>
<text x="184" y="291.2">5</text>
<text x="234.1" y="291.2">4</text>
<text x="284.1" y="291.2">3</text>
<text x="334.1" y="291.2">2</text>
<text x="384.2" y="291.2">1</text>
</g>
<g font-size="4.2" fill="#0070c0">
<text x="117" y="45">ARMARIO ELECTRICO</text>
<text x="168.3" y="78.9">PS1</text>
<text x="260.5" y="83.9">AIN</text>
<text x="183.1" y="87.7">DC1</text>
<text x="216.6" y="89.9">CPU</text>
<text x="142" y="91.6">F1</text>
<text x="153.2" y="91.6">ID1</text>
<text x="286.2" y="93.9">TT1</text>
<text x="117.5" y="146">FAN</text>
<text x="213" y="148.5">X1</text>
</g>
<g font-size="2.9">
<text x="289" y="233.9">7</text>
<text x="289" y="229">8</text>
<text x="304" y="233.9">1</text>
<text x="304" y="229">1</text>
<text x="325.1" y="233.9">AIN</text>
<text x="325.8" y="229">X1</text>
<text x="346.6" y="233.9">TARJETA DE ENTRADAS ANALOGICAS PARA S7-1200</text>
<text x="359.4" y="229">BORNERO DE CONEXIONADO</text>
<text x="289" y="238.9">6</text>
<text x="304" y="238.9">1</text>
<text x="324.8" y="238.9">CPU</text>
<text x="355.1" y="238.9">AUTOMATA PROGRAMABLE S7-1200</text>
<text x="289" y="243.9">5</text>
<text x="304" y="243.9">1</text>
<text x="324.9" y="243.9">DC1</text>
<text x="360.3" y="243.9">CONVERSOR DC/DC24V/5V</text>
<text x="289" y="248.8">4</text>
<text x="304" y="248.8">1</text>
<text x="325.1" y="248.8">PS1</text>
<text x="357.5" y="248.8">FUENTE DE ALIMENTACION 90W</text>
<text x="289" y="253.8">3</text>
<text x="304" y="253.8">1</text>
<text x="325.1" y="253.8">TT1</text>
<text x="368.2" y="253.8">TERMOSTATO</text>
<text x="289" y="263.7">1</text>
<text x="289" y="258.8">2</text>
<text x="304" y="263.7">1</text>
<text x="304" y="258.8">1</text>
<text x="325.3" y="258.8">ID1</text>
<text x="325.8" y="263.7">F1</text>
<text x="353" y="258.8">INTERRUTOR DIFERENCIAL 2X40A/30mA</text>
<text x="357.4" y="263.7">PIA REARMABLE 2X10A CURVA C</text>
<text x="283.9" y="268.7">ARTÍCULO</text>
<text x="298.6" y="268.7">CANTIDAD</text>
<text x="324.7" y="268.7">REF.</text>
<text x="368.5" y="268.7">DESCRIPCIÓN</text>
<text x="248.2" y="280.7">#airGyver GROUP</text>
<text x="305.8" y="279.3">#airgyver</text>
<text x="339.2" y="281.2">DISTRIBUCION DISPOSITIVOS INTERNOS</text>
<text x="350.4" y="277.3">CUADRO ELECTRICO</text>
<text x="402.9" y="279.3">2</text>
<text x="299.6" y="285.8">05/04/2020</text>
<text x="314.9" y="285.8">Nº DE PLANO</text>
<text x="393.5" y="285.8">3 DE7</text>
</g>
<g font-size="2.1">
<text x="285.5" y="273">ESCALA</text>
<text x="306.5" y="273">PROYECTO</text>
<text x="354.8" y="273">PLANO GENERAL</text>
<text x="401.6" y="273">REV.</text>
<text x="220.8" y="280.5">DIBUJADO</text>
<text x="220.8" y="285.5">COMPROBADO</text>
<text x="282.9" y="285.5">FECHA</text>
<text x="366.9" y="285.5">HOJA</text>
</g>
</svg>
